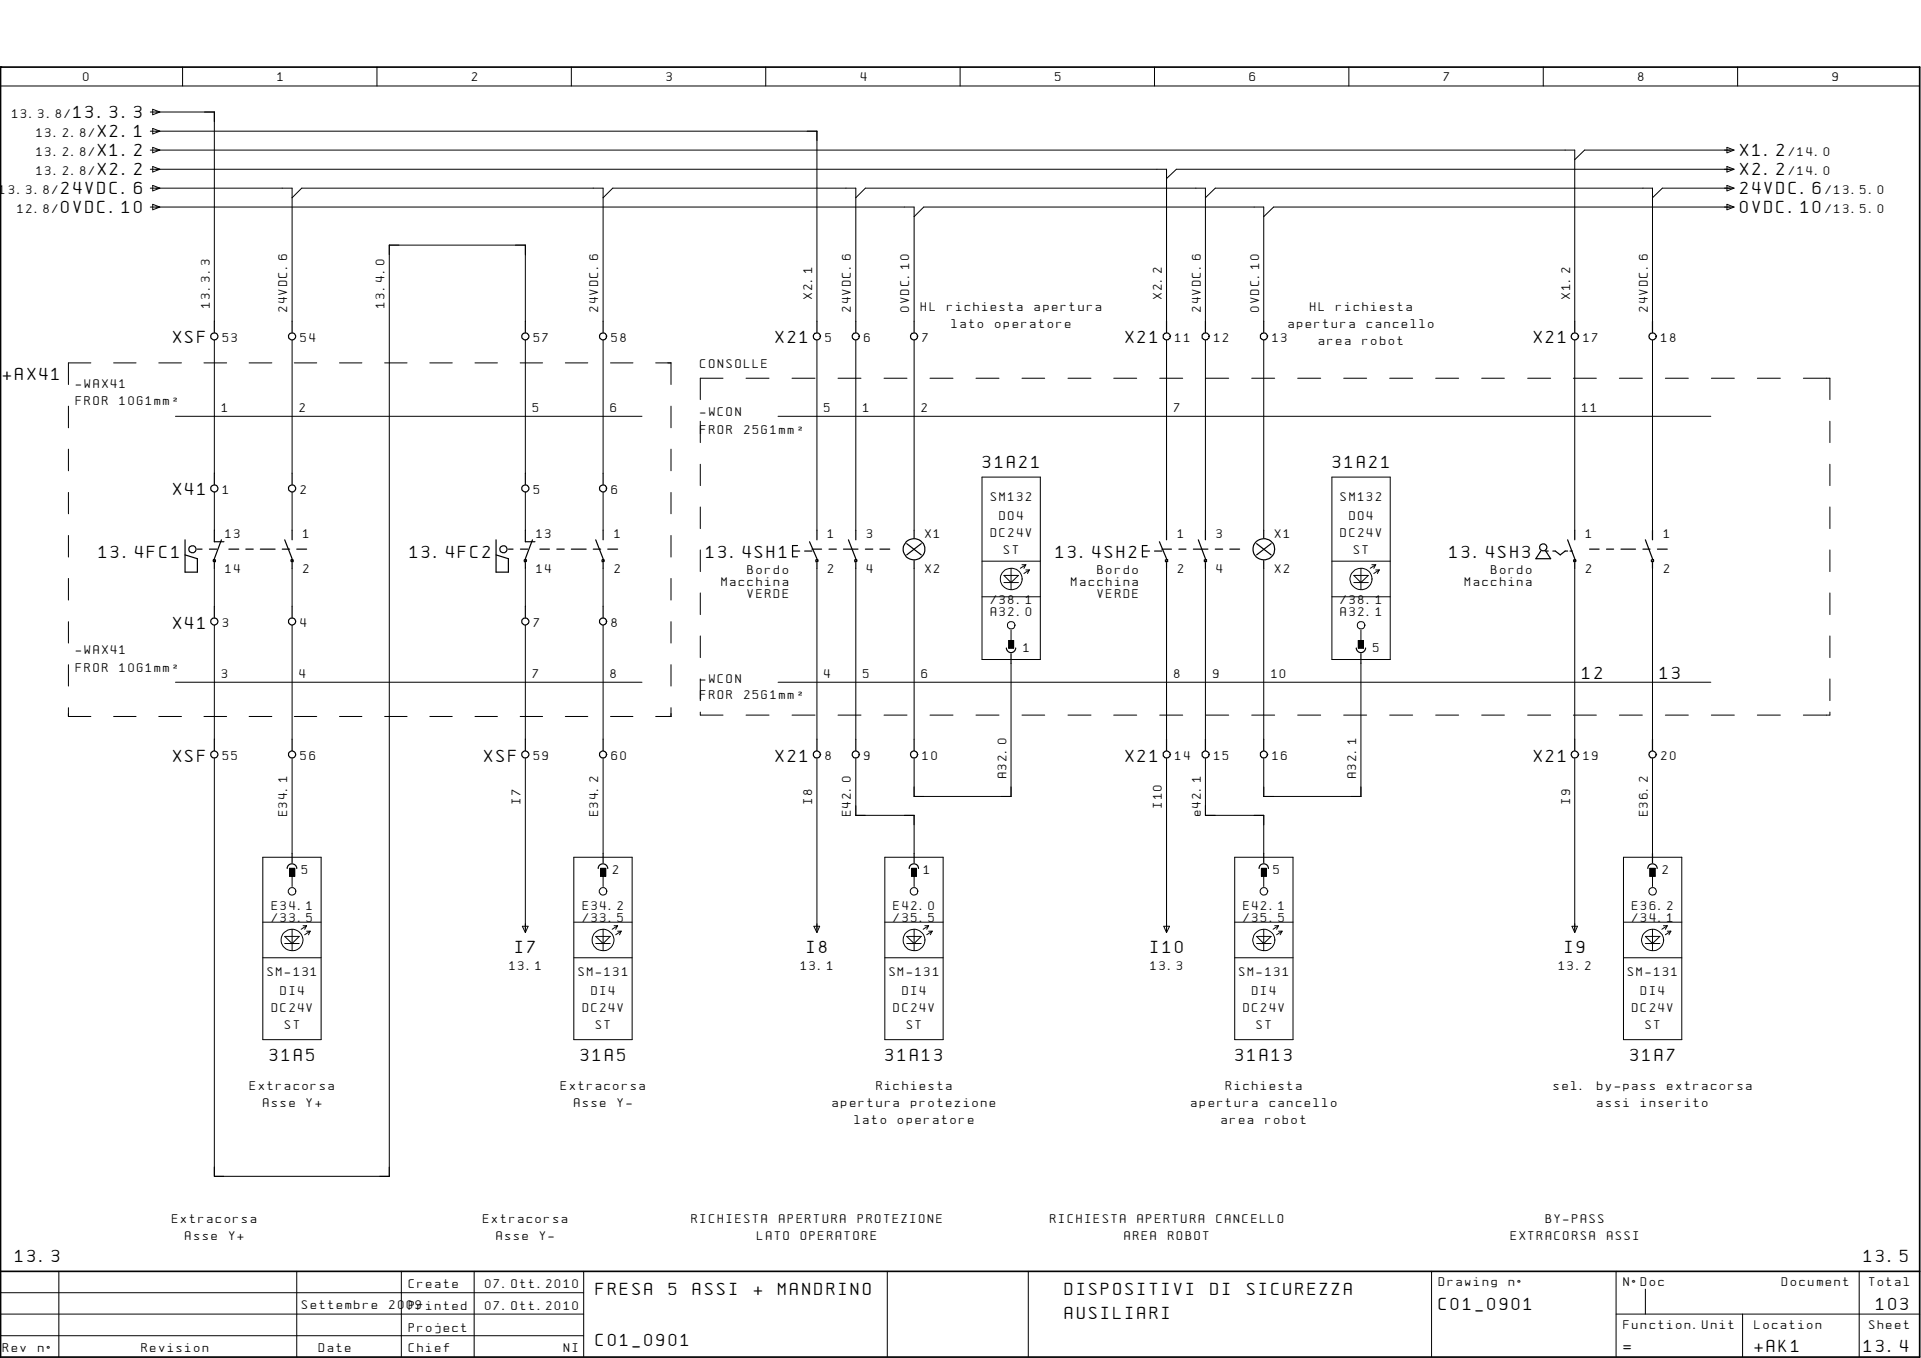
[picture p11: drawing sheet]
<svg xmlns="http://www.w3.org/2000/svg" width="297mm" height="210mm" viewBox="0 0 297 210" stroke-linecap="round" stroke-linejoin="round" font-family="sans-serif">
<path d="M.1 10.4h.1M.1 10.4h296.7v199.4h-296.7zM.1 196.5h296.7" fill="none" stroke="#000" stroke-width=".26"/>
<g fill="none" stroke="#000" stroke-width=".15">
<path d="M.1 13.3h296.7M23.2 17.3h9.9v32.4M23.6 16.9l1.1 .4-1.1 .4zM23.6 19.9l1.1 .4-1.1 .4zM28.2 10.4v2.9M58.3 10.4v2.9M88.3 10.4v2.9M118.4 10.4v2.9M148.5 10.4v2.9M178.5 10.4v2.9M208.6 10.4v2.9M238.6 10.4v2.9"/>
<path d="M268.7 10.4v2.9M23.2 29.1h22v20.6M23.2 20.3h103.1v29.4M23.2 32h118.1v17.7M23.2 26.2h157.2v23.5M23.2 23.2h220.3v26.5M23.6 22.8l1.1 .4-1.1 .4zM23.6 25.7l1.1 .5-1.1 .4zM23.6 28.7l1.1 .4-1.1 .4zM23.6 31.6l1.1 .4-1.1 .4zM45.2 30.6l1.4-1.5h46.7v20.6M93.3 30.6l1.4-1.5h37.6v20.6"/>
<path d="M132.3 30.6l1.5-1.5h52.6v20.6M141.3 33.5l1.5-1.5h52.6v17.7M186.4 30.6l1.5-1.5h67.6v20.6M267 22.8l1.1 .4-1.1 .4zM267 25.7l1.1 .5-1.1 .4zM267 28.7l1.1 .4-1.1 .4zM267 31.6l1.1 .4-1.1 .4zM268.1 29.1h-11.1l-1.5 1.5M268.1 32h-71.2l-1.5 1.5M268.1 26.2h-86.2l-1.5 1.4M268.1 23.2h-23.1l-1.5 1.5M14.1 56.1h-3.5v3.3"/>
<path d="M17.6 56.1h3.4M24.6 56.1h3.5M31.5 56.1h3.5M33.1 52.6v20.6M38.5 56.1h3.5M45.2 52.6v20.6M45.5 56.1h3.5M52.5 56.1h3.5M59.5 56.1h3.4M66.5 56.1h3.4M73.4 56.1h3.5M80.4 56.1h3.5"/>
<path d="M81.2 49.7v-11.8h-21v143.9h-27.1v-64.6M81.2 52.6v20.6M87.4 56.1h3.5M93.3 52.6v20.6M94.4 56.1h3.5M101.4 56.1h2.4v3.3M111.8 58.5h-3.5v3.3M115.4 58.5h3.5M122.5 58.5h3.5M126.3 52.6v29.4M129.6 58.5h3.5M132.3 52.6v29.4"/>
<path d="M136.7 58.5h3.5M141.3 52.6v29.4M143.8 58.5h3.6M150.9 58.5h3.6M158 58.5h3.5M165.1 58.5h3.6M172.2 58.5h3.6M179.3 58.5h3.6M180.4 52.6v29.4M186.4 52.6v29.4M186.4 58.5h3.6M193.5 58.5h3.6"/>
<path d="M195.4 52.6v29.4M200.7 58.5h3.5M207.8 58.5h3.5M214.9 58.5h3.5M222 58.5h3.5M229.1 58.5h3.5M236.2 58.5h3.6M243.3 58.5h3.5M243.5 52.6v29.4M250.4 58.5h3.6M255.5 52.6v29.4M257.5 58.5h3.6"/>
<path d="M264.6 58.5h3.6M271.7 58.5h3.6M278.8 58.5h4.2v3.3M10.6 62.8v3.3M10.6 69.4v3.4M10.6 76.1v3.3M27.1 64.3h72.2M33.1 76.1v5.9M45.2 76.1v5.9M81.2 76.1v5.9M93.3 76.1v5.9M103.8 62.8v3.3"/>
<path d="M103.8 69.4v3.4M103.8 76.1v3.3M108.3 65.1v3.3M108.3 71.8v3.3M108.3 78.4v3.3M120.3 64.3h144.2M151.8 73.7h9.1v28.2h-9.1zM205.9 73.7h9.1v28.2h-9.1zM283 65.1v3.3M283 71.8v3.3M283 78.4v3.3M10.6 82.8v3.3"/>
<path d="M10.6 89.4v3.4M10.6 96.1v3.3M33.1 87.8v5.9M33.1 96.6v17.7M45.2 87.8v5.9M45.2 96.6v17.7M81.2 87.8v5.9M81.2 96.6v17.7M93.3 87.8v5.9M93.3 96.6v17.7M103.8 82.8v3.3M103.8 89.4v3.4"/>
<path d="M103.8 96.1v3.3M108.3 85v3.3M108.3 91.7v3.3M108.3 98.3v3.3M126.3 87.8v26.5M132.3 87.8v26.5M141.3 87.8v26.5M151.8 86.7h9.1M151.8 92.2h9.1M155.2 88.9h2.3l-1.2 1.1zM155.2 90h2.3M156.3 99.6h.1"/>
<path d="M156.3 87.8v3.3M156.3 97.4v2.2M158 87.3h.6M158.6 87.3l-.8 .5M158.6 87.3l-.3 .5M158.6 88.1h.6M159.2 88.1l-.9 .5M159.2 88.1l-.3 .5M180.4 87.8v26.5M186.4 87.8v26.5M195.4 87.8v26.5M205.9 86.7h9.1"/>
<path d="M205.9 92.2h9.1M209.3 88.9h2.3l-1.2 1.1zM209.3 90h2.3M209.5 88.1a1.69 1.69 0 0 1 2 .1 1.69 1.69 0 0 1 .5 1.8 1.68 1.68 0 0 1-2.6 .8 1.68 1.68 0 0 1 .1-2.7zM210.4 99.6h.1M210.4 87.8v3.3M210.4 97.4v2.2M212.1 87.3h.6M212.7 88.1h.6M212.7 87.3l-.8 .5M212.7 87.3l-.3 .5M213.3 88.1l-.9 .5"/>
<path d="M213.3 88.1l-.3 .5M243.5 87.8v26.5M255.5 87.8v26.5M283 85v3.3M283 91.7v3.3M283 98.3v3.3M10.6 102.7v3.3M10.6 109.4v1.3h3.5M17.6 110.7h3.4M24.6 110.7h3.5M27.1 105.5h72.2M31.5 110.7h3.5"/>
<path d="M38.5 110.7h3.5M45.2 117.2v14.7M45.5 110.7h3.5M52.5 110.7h3.5M59.5 110.7h3.4M66.5 110.7h3.4M73.4 110.7h3.5M80.4 110.7h3.5M81.2 117.2v26.9M87.4 110.7h3.5M93.3 117.2v14.7M94.4 110.7h3.5"/>
<path d="M103.8 109.4v1.3h-2.4M103.8 102.7v3.3M108.3 104.9v3.4M108.3 110.1v.4h3.5M115.4 110.5h3.5M120.3 105.5h144.2M122.5 110.5h3.5M126.3 117.2v26.9M129.6 110.5h3.5M132.3 117.2v8.8h9v5.9M136.7 110.5h3.5M143.8 110.5h3.6"/>
<path d="M150.9 110.5h3.6M156.3 102.5v20.6h-15v-5.9M158 110.5h3.5M165.1 110.5h3.6M172.2 110.5h3.6M179.3 110.5h3.6M180.4 117.2v26.9M186.4 117.2v8.8h9v5.9M186.4 110.5h3.6M193.5 110.5h3.6M200.7 110.5h3.5M207.8 110.5h3.5"/>
<path d="M210.4 102.5v20.6h-15v-5.9M214.9 110.5h3.5M222 110.5h3.5M229.1 110.5h3.5M236.2 110.5h3.6M243.3 110.5h3.5M243.5 117.2v26.9M250.4 110.5h3.6M255.5 117.2v14.7M257.5 110.5h3.6M264.6 110.5h3.6M271.7 110.5h3.6"/>
<path d="M283 110.1v.4h-4.2M283 104.9v3.4M40.6 132.5h9.1v28.2h-9.1zM45.2 134.8h.1M45.2 134.8v2.2M88.7 132.5h9v28.2h-9zM93.3 134.8h.1M93.3 134.8v2.2M136.8 132.5h9v28.2h-9zM141.3 134.8h.1M141.3 134.8v2.2M190.9 132.5h9v28.2h-9z"/>
<path d="M195.4 134.8h.1M195.4 134.8v2.2M251 132.5h9.1v28.2h-9.1zM255.5 134.8h.1M255.5 134.8v2.2M40.6 142.5h9.1M40.6 148h9.1M44 144.7h2.3l-1.1 1.1zM44 145.8h2.3M45.2 143.6v3.3M46.9 143.1h.5M47.4 143.1l-.8 .5"/>
<path d="M47.4 143.1l-.3 .5M47.4 143.9h.6M48 143.9l-.9 .6M48 143.9l-.3 .6M80.8 143.2h.9l-.5 .9zM88.7 142.5h9M88.7 148h9M92.1 144.7h2.3l-1.1 1.1zM92.1 145.8h2.3M93.3 143.6v3.3M95 143.1h.5M95.5 143.9h.6"/>
<path d="M95.5 143.1l-.8 .5M95.5 143.1l-.3 .5M96.1 143.9l-.9 .6M96.1 143.9l-.3 .6M125.9 143.2h.8l-.4 .9zM136.8 142.5h9M136.8 148h9M140.2 144.7h2.2l-1.1 1.1zM140.2 145.8h2.2M141.3 143.6v3.3M143 143.1h.6M143.6 143.9h.5"/>
<path d="M143.6 143.1l-.9 .5M143.6 143.1l-.3 .5M144.1 143.9l-.8 .6M144.1 143.9l-.3 .6M180 143.2h.8l-.4 .9zM190.9 142.5h9M190.9 148h9M194.3 144.7h2.3l-1.2 1.1zM194.3 145.8h2.3M195.4 143.6v3.3M197.1 143.1h.6M197.7 143.9h.5"/>
<path d="M197.7 143.1l-.9 .5M197.7 143.1l-.3 .5M198.2 143.9l-.8 .6M198.2 143.9l-.3 .6M243.1 143.2h.8l-.4 .9zM251 142.5h9.1M251 148h9.1M254.4 144.7h2.3l-1.2 1.1zM254.4 145.8h2.3M255.5 143.6v3.3M257.2 143.1h.6M257.8 143.9h.6"/>
<path d="M257.8 143.1l-.8 .5M257.8 143.1l-.3 .5M258.4 143.9l-.9 .6M258.4 143.9l-.3 .6M.1 196.9v12.9M.1 199.8h90.2M9.1 196.5v13.3M45.9 196.5v13.3M62.1 196.5v13.3M73.3 196.5v13.3M90.3 196.5v13.3M137.2 196.5v13.3"/>
<path d="M159 196.5v13.3M221.4 196.5v13.3M249.9 196.5v13.3M254.4 199.3v3.8M287.5 196.5v13.3M.1 203.1h90.2M.1 206.5h90.2M249.9 203.1h46.9M269.4 203.1v6.7"/>
<circle cx="156.4" cy="96.6" r=".58"/>
<circle cx="156.4" cy="89.5" r="1.68"/>
<circle cx="210.5" cy="96.6" r=".58"/>
<circle cx="45.2" cy="137.8" r=".59"/>
<circle cx="93.3" cy="137.8" r=".59"/>
<circle cx="141.3" cy="137.8" r=".59"/>
<circle cx="195.5" cy="137.8" r=".59"/>
<circle cx="255.5" cy="137.8" r=".58"/>
<circle cx="45.2" cy="145.3" r="1.67"/>
<circle cx="93.3" cy="145.3" r="1.68"/>
<circle cx="141.4" cy="145.3" r="1.69"/>
<circle cx="195.5" cy="145.3" r="1.69"/>
<circle cx="255.6" cy="145.3" r="1.69"/>
</g>
<g fill="none" stroke="#000" stroke-width=".19">
<path d="M33.1 49.7v1.7M45.2 49.7v1.7M81.2 49.7v1.7M93.3 49.7v1.7M126.3 49.7v1.7M132.3 49.7v1.7M141.3 49.7v1.7M180.1 51.5a.58 .58 0 0 1 .7 .1 .58 .58 0 0 1 .1 .7 .6 .6 0 0 1-1-.1v-.4zM180.4 49.7v1.7M186.1 51.5a.58 .58 0 0 1 .7 .1 .58 .58 0 0 1 .1 .7 .6 .6 0 0 1-1-.1v-.4zM186.4 49.7v1.7M195.1 51.5a.57 .57 0 0 1 .8 .2 .57 .57 0 0 1-.2 .8 .7 .7 0 0 1-.8-.3v-.4z"/>
<path d="M195.4 49.7v1.7M243.5 49.7v1.7M255.5 49.7v1.7M33.1 73.2v1.7M45.2 73.2v1.7M81.2 73.2v1.7M93.3 73.2v1.7M28.6 83.4v5h1.9v-2l-1.9-.6M30.5 84.9h.7M32.4 84.9h1.1M33 86.5h.3l-.1 .3-.2-.1zM33.1 82v1.7h1.5"/>
<path d="M33.1 87v.8M33.1 93.7v1.8M34.2 83.4l-1.1 3M35.4 84.9h1.5M38 84.9h1.2M40.3 84.9h2.2M43.6 84.9h1.2M44 83.4l1.2 3M45 86.5h.3v.3l-.3-.1zM45.2 82v1.4M45.2 87v.8M45.2 93.7v1.8"/>
<path d="M45.9 84.9h1.5M76.7 83.4v5h1.9v-2l-1.9-.6M78.6 84.9h.7M80.5 84.9h1.1M81.1 86.6l.3-.1v.3h-.3zM81.2 82v1.7h1.5M81.2 87v.8M81.2 93.7v1.8M82.3 83.4l-1.1 3M83.5 84.9h1.5M86.1 84.9h1.1M88.3 84.9h2.3"/>
<path d="M91.7 84.9h1.2M92.1 83.4l1.2 3M93.1 86.5h.3v.3h-.3zM93.3 82v1.4M93.3 87v.8M93.3 93.7v1.8M94 84.9h1.5M122.6 85.2h1.1M123.3 84.3h-.7v1.8h.7M124.4 85.2h1.2M125.2 83.7l1.1 2.7M125.6 84.9h1.4"/>
<path d="M126.2 86.5h.2v.3h-.2zM126.3 82v1.4M126.3 87v.8M128.2 84.9h1.1M130.4 84.9h2.3M131.2 83.4l1.1 3M132.2 86.6l.3-.1v.3h-.3zM132.3 82v1.4M132.3 87v.8M133.8 84.9h1.2M136.1 84.9h1.5M140.2 84l2.2 1.8"/>
<path d="M141.3 82v1.1M141.3 86.7v1.1M142.4 84l-2.2 1.8M156 99h.7v1.2h-.7zM176.7 85.2h1.1M177.4 84.3h-.7v1.8h.7M178.5 85.2h1.2M179.3 83.7l1.1 2.7M179.7 84.9h1.4M180.2 86.6l.3-.1v.3h-.2zM180.4 82v1.4M180.4 87v.8"/>
<path d="M182.3 84.9h1.1M184.5 84.9h2.3M185.3 83.4l1.1 3M186.2 86.6l.4-.1v.3h-.3zM186.4 82v1.4M186.4 87v.8M187.9 84.9h1.2M190.2 84.9h1.5M194.3 84l2.3 1.8M195.4 82v1.1M195.4 86.7v1.1M196.6 84l-2.3 1.8"/>
<path d="M210.1 99h.7v1.2h-.7zM238.2 85.2l-.7 1.2h2.3l-.8-1.2h.4M240.1 85.2h.4l.8 .6 .7-.6h.4M242.4 83.4l1.1 3M242.8 85.2h.3M243.3 86.6l.3-.1 .1 .2-.1 .1h-.2zM243.5 82v1.4M243.5 87v.8M245.8 84.9h1.5M248.4 84.9h1.1M250.7 84.9h2.2M254 84.9h1.1"/>
<path d="M254.4 83.4l1.1 3M255.4 86.6l.2-.1 .1 .2-.1 .1h-.2zM255.5 82v1.4M255.5 87v.8M256.3 84.9h1.5M33.1 114.3v1.7M45.2 114.3v1.7M81.2 114.3v1.7M93.3 114.3v1.7M126.3 114.3v1.7M132.3 114.3v1.7M141.3 114.3v1.7"/>
<path d="M155.6 100.2a.72 .72 0 0 0 .7 .7 .72 .72 0 0 0 .8-.7M156.3 101v1.5M180 116.3a.54 .54 0 0 1 .7-.1 .54 .54 0 0 1 .1 .8l-.3 .1h-.4l-.2-.3zM180.4 114.3v1.7M186.1 116.2a.57 .57 0 0 1 .7 0 .57 .57 0 0 1 .1 .7l-.3 .2h-.5l-.2-.3v-.4zM186.4 114.3v1.7M195.1 116.2a.58 .58 0 0 1 .6 0 .58 .58 0 0 1 .3 .6l-.3 .3h-.6l-.2-.3v-.4zM195.4 114.3v1.7M209.7 100.2a.72 .72 0 0 0 .7 .7 .72 .72 0 0 0 .8-.7M210.4 101v1.5M243.5 114.3v1.7M255.5 114.3v1.7"/>
<path d="M44.4 134.2a.74 .74 0 0 1 .7-.7 .74 .74 0 0 1 .8 .7M44.8 134.2h.7v1.2h-.7zM45.2 131.9v1.4M92.5 134.2a.74 .74 0 0 1 .7-.7 .74 .74 0 0 1 .8 .7M92.9 134.2h.7v1.2h-.7zM93.3 131.9v1.4M140.6 134.2a.72 .72 0 0 1 .7-.7 .72 .72 0 0 1 .7 .7M141 134.2h.7v1.2h-.7zM141.3 131.9v1.4M194.7 134.2a.72 .72 0 0 1 .7-.7 .72 .72 0 0 1 .7 .7M195.1 134.2h.7v1.2h-.7zM195.4 131.9v1.4"/>
<path d="M254.8 134.2a.72 .72 0 0 1 .7-.7 .72 .72 0 0 1 .7 .7M255.1 134.2h.8v1.2h-.8zM255.5 131.9v1.4"/>
<circle cx="33.1" cy="52" r=".55"/>
<circle cx="45.2" cy="52" r=".55"/>
<circle cx="81.2" cy="52" r=".55"/>
<circle cx="93.3" cy="52" r=".55"/>
<circle cx="126.3" cy="52" r=".56"/>
<circle cx="132.3" cy="52" r=".56"/>
<circle cx="141.3" cy="52" r=".56"/>
<circle cx="243.5" cy="52" r=".56"/>
<circle cx="255.6" cy="52" r=".56"/>
<circle cx="33.2" cy="75.5" r=".54"/>
<circle cx="45.2" cy="75.5" r=".54"/>
<circle cx="81.2" cy="75.5" r=".54"/>
<circle cx="93.3" cy="75.5" r=".54"/>
<circle cx="29.8" cy="84.9" r=".54"/>
<circle cx="33.1" cy="96.1" r=".55"/>
<circle cx="45.2" cy="96.1" r=".55"/>
<circle cx="77.9" cy="84.9" r=".54"/>
<circle cx="81.2" cy="96.1" r=".55"/>
<circle cx="93.3" cy="96.1" r=".55"/>
<circle cx="141.3" cy="84.9" r="1.65"/>
<circle cx="195.4" cy="84.9" r="1.65"/>
<circle cx="238.6" cy="84.6" r=".54"/>
<circle cx="33.1" cy="116.6" r=".55"/>
<circle cx="45.2" cy="116.6" r=".55"/>
<circle cx="81.2" cy="116.6" r=".55"/>
<circle cx="93.3" cy="116.6" r=".55"/>
<circle cx="126.3" cy="116.6" r=".56"/>
<circle cx="132.3" cy="116.6" r=".56"/>
<circle cx="141.3" cy="116.6" r=".56"/>
<circle cx="243.5" cy="116.6" r=".56"/>
<circle cx="255.5" cy="116.6" r=".56"/>
</g>
<path d="M156 99h.7v1.2h-.7zM210.1 99h.7v1.2h-.7zM44.8 134.2h.7v1.2h-.7zM92.9 134.2h.7v1.2h-.7zM141 134.2h.7v1.2h-.7zM195.1 134.2h.7v1.2h-.7zM255.1 134.2h.8v1.2h-.8z" fill="#000"/>
<g font-size="2.2">
<text x="11.3" y="18.3">13.3.3</text>
<text x="15.1" y="21.2">X2.1</text>
<text x="15.1" y="24.1">X1.2</text>
<text x="15.1" y="27.1">X2.2</text>
<text x="269.1" y="24.1">X1.2</text>
<text x="269.1" y="27.1">X2.2</text>
<text x="9.4" y="30">24VDC.6</text>
<text x="9.4" y="33">0VDC.10</text>
<text x="269.1" y="30">24VDC.6</text>
<text x="269.1" y="33">0VDC.10</text>
<text x="26.8" y="53.1">XSF</text>
<text x="119.9" y="53.1">X21</text>
<text x="174" y="53.1">X21</text>
<text x="237.1" y="53.1">X21</text>
<text x=".5" y="58.7">+AX41</text>
<text x="26.8" y="76.6">X41</text>
<text x="152" y="72.3">31A21</text>
<text x="206.1" y="72.3">31A21</text>
<text x="15.3" y="86.2">13.4FC1</text>
<text x="63.4" y="86.2">13.4FC2</text>
<text x="109.2" y="86.2">13.4SH1</text>
<text x="163.3" y="86.2">13.4SH2</text>
<text x="224.2" y="86.2">13.4SH3</text>
<text x="26.8" y="97.2">X41</text>
<text x="244.6" y="104.9">12</text>
<text x="256.7" y="104.9">13</text>
<text x="26.8" y="117.7">XSF</text>
<text x="74.8" y="117.7">XSF</text>
<text x="119.9" y="117.7">X21</text>
<text x="174" y="117.7">X21</text>
<text x="237.1" y="117.7">X21</text>
<text x="79.7" y="147.4">I7</text>
<text x="124.8" y="147.4">I8</text>
<text x="177.9" y="147.4">I10</text>
<text x="242" y="147.4">I9</text>
<text x="41.7" y="164">31A5</text>
<text x="89.8" y="164">31A5</text>
<text x="136.9" y="164">31A13</text>
<text x="191" y="164">31A13</text>
<text x="252.1" y="164">31A7</text>
<text x="2.4" y="195.1">13.3</text>
<text x="288.2" y="195.1">13.5</text>
<text x="92.2" y="200.2">FRESA</text>
<text x="103.4" y="200.2">5</text>
<text x="107.1" y="200.2">ASSI</text>
<text x="116.5" y="200.2">+</text>
<text x="120.3" y="200.2">MANDRINO</text>
<text x="164.6" y="200.2">DISPOSITIVI</text>
<text x="164.6" y="203.9">AUSILIARI</text>
<text x="187.2" y="200.2">DI</text>
<text x="192.8" y="200.2">SICUREZZA</text>
<text x="222.5" y="202.4">C01_0901</text>
<text x="290.1" y="202.4">103</text>
<text x="92.2" y="208">C01_0901</text>
<text x="251" y="209">=</text>
<text x="271.3" y="209">+AK1</text>
<text x="288.2" y="209">13.4</text>
</g>
<g font-size="1.5">
<text x="12.9" y="12.6">0</text>
<text x="42.9" y="12.6">1</text>
<text x="73" y="12.6">2</text>
<text x="103" y="12.6">3</text>
<text x="133.1" y="12.6">4</text>
<text x="163.1" y="12.6">5</text>
<text x="193.2" y="12.6">6</text>
<text x="223.3" y="12.6">7</text>
<text x="253.3" y="12.6">8</text>
<text x="283.3" y="12.6">9</text>
<text x="1.9" y="18.3">13.3.8/</text>
<text x="5.6" y="21.2">13.2.8/</text>
<text x="5.6" y="24.1">13.2.8/</text>
<text x="5.6" y="27.1">13.2.8/</text>
<text x="276.6" y="24.1">/14.0</text>
<text x="276.6" y="27.1">/14.0</text>
<text x="0" y="30">13.3.8/</text>
<text x="2.7" y="33">12.8/</text>
<text x="282.3" y="30">/13.5.0</text>
<text x="282.3" y="33">/13.5.0</text>
<text x="32.4" y="47.5" transform="rotate(-90 32.4 47.5)">13.3.3</text>
<text x="59.4" y="47.5" transform="rotate(-90 59.4 47.5)">13.4.0</text>
<text x="125.6" y="46.2" transform="rotate(-90 125.6 46.2)">X2.1</text>
<text x="179.7" y="46.2" transform="rotate(-90 179.7 46.2)">X2.2</text>
<text x="242.8" y="46.2" transform="rotate(-90 242.8 46.2)">X1.2</text>
<text x="34.5" y="52.8">53</text>
<text x="44.4" y="48.2" transform="rotate(-90 44.4 48.2)">24VDC.6</text>
<text x="46.5" y="52.8">54</text>
<text x="82.5" y="52.8">57</text>
<text x="92.5" y="48.2" transform="rotate(-90 92.5 48.2)">24VDC.6</text>
<text x="94.6" y="52.8">58</text>
<text x="127.6" y="52.8">5</text>
<text x="131.6" y="48.2" transform="rotate(-90 131.6 48.2)">24VDC.6</text>
<text x="133.6" y="52.8">6</text>
<text x="140.6" y="48.2" transform="rotate(-90 140.6 48.2)">0VDC.10</text>
<text x="142.4" y="48">HL</text>
<text x="142.7" y="52.8">7</text>
<text x="146.5" y="48">richiesta</text>
<text x="147.1" y="50.7">lato</text>
<text x="153.9" y="50.7">operatore</text>
<text x="160" y="48">apertura</text>
<text x="181.7" y="52.8">11</text>
<text x="185.7" y="48.2" transform="rotate(-90 185.7 48.2)">24VDC.6</text>
<text x="187.7" y="52.8">12</text>
<text x="194.7" y="48.2" transform="rotate(-90 194.7 48.2)">0VDC.10</text>
<text x="196.8" y="52.8">13</text>
<text x="199.2" y="50.7">apertura</text>
<text x="202.6" y="48">HL</text>
<text x="203.9" y="53.3">area</text>
<text x="206.6" y="48">richiesta</text>
<text x="210.7" y="53.3">robot</text>
<text x="211.4" y="50.7">cancello</text>
<text x="244.9" y="52.8">17</text>
<text x="254.8" y="48.2" transform="rotate(-90 254.8 48.2)">24VDC.6</text>
<text x="256.9" y="52.8">18</text>
<text x="108.3" y="56.9">CONSOLLE</text>
<text x="11.7" y="60">-WAX41</text>
<text x="11.7" y="62.7">FROR</text>
<text x="18.5" y="62.7">10G1mmý</text>
<text x="34.3" y="63.6">1</text>
<text x="46.3" y="63.6">2</text>
<text x="82.4" y="63.6">5</text>
<text x="94.4" y="63.6">6</text>
<text x="108.3" y="64.3">-WCON</text>
<text x="127.5" y="63.6">5</text>
<text x="133.5" y="63.6">1</text>
<text x="142.5" y="63.6">2</text>
<text x="181.6" y="63.6">7</text>
<text x="244.6" y="63.6">11</text>
<text x="108.3" y="67">FROR</text>
<text x="115.1" y="67">25G1mmý</text>
<text x="34.5" y="76.3">1</text>
<text x="46.5" y="76.3">2</text>
<text x="82.5" y="76.3">5</text>
<text x="94.6" y="76.3">6</text>
<text x="153.2" y="77.4">SM132</text>
<text x="207.3" y="77.4">SM132</text>
<text x="34.9" y="83.1">13</text>
<text x="46.9" y="83.1">1</text>
<text x="83" y="83.1">13</text>
<text x="95" y="83.1">1</text>
<text x="128" y="83.1">1</text>
<text x="134" y="83.1">3</text>
<text x="143" y="83.1">X1</text>
<text x="153.2" y="83">DC24V</text>
<text x="154.6" y="80.3">DO4</text>
<text x="182.1" y="83.1">1</text>
<text x="188.1" y="83.1">3</text>
<text x="197.1" y="83.1">X1</text>
<text x="207.3" y="83">DC24V</text>
<text x="208.7" y="80.3">DO4</text>
<text x="245.2" y="83.1">1</text>
<text x="257.3" y="83.1">1</text>
<text x="34.9" y="88.5">14</text>
<text x="46.9" y="88.5">2</text>
<text x="83" y="88.5">14</text>
<text x="95" y="88.5">2</text>
<text x="115.6" y="88.8">Bordo</text>
<text x="128" y="88.5">2</text>
<text x="134" y="88.5">4</text>
<text x="143" y="88.5">X2</text>
<text x="155.2" y="85.6">ST</text>
<text x="169.7" y="88.8">Bordo</text>
<text x="182.1" y="88.5">2</text>
<text x="188.1" y="88.5">4</text>
<text x="197.1" y="88.5">X2</text>
<text x="209.3" y="85.6">ST</text>
<text x="230.6" y="88.8">Bordo</text>
<text x="245.2" y="88.5">2</text>
<text x="257.3" y="88.5">2</text>
<text x="111.5" y="90.6">Macchina</text>
<text x="115.6" y="92.5">VERDE</text>
<text x="153.2" y="95.2">A32.0</text>
<text x="153.2" y="93.3">/38.1</text>
<text x="165.6" y="90.6">Macchina</text>
<text x="169.7" y="92.5">VERDE</text>
<text x="207.3" y="95.2">A32.1</text>
<text x="207.3" y="93.3">/38.1</text>
<text x="226.5" y="90.6">Macchina</text>
<text x="11.7" y="101.1">-WAX41</text>
<text x="34.5" y="96.9">3</text>
<text x="46.5" y="96.9">4</text>
<text x="82.5" y="96.9">7</text>
<text x="94.6" y="96.9">8</text>
<text x="158.2" y="100.7">1</text>
<text x="212.3" y="100.7">5</text>
<text x="11.7" y="103.8">FROR</text>
<text x="18.5" y="103.8">10G1mmý</text>
<text x="34.3" y="104.7">3</text>
<text x="46.3" y="104.7">4</text>
<text x="82.4" y="104.7">7</text>
<text x="94.4" y="104.7">8</text>
<text x="108.3" y="105.5">-WCON</text>
<text x="127.5" y="104.7">4</text>
<text x="133.5" y="104.7">5</text>
<text x="142.5" y="104.7">6</text>
<text x="181.6" y="104.7">8</text>
<text x="187.6" y="104.7">9</text>
<text x="196.6" y="104.7">10</text>
<text x="108.3" y="108.1">FROR</text>
<text x="115.1" y="108.1">25G1mmý</text>
<text x="34.5" y="117.4">55</text>
<text x="46.5" y="117.4">56</text>
<text x="82.5" y="117.4">59</text>
<text x="94.6" y="117.4">60</text>
<text x="127.6" y="117.4">8</text>
<text x="133.6" y="117.4">9</text>
<text x="142.7" y="117.4">10</text>
<text x="181.7" y="117.4">14</text>
<text x="187.7" y="117.4">15</text>
<text x="196.8" y="117.4">16</text>
<text x="244.9" y="117.4">19</text>
<text x="256.9" y="117.4">20</text>
<text x="80.5" y="124.2" transform="rotate(-90 80.5 124.2)">I7</text>
<text x="125.6" y="124.2" transform="rotate(-90 125.6 124.2)">I8</text>
<text x="155.6" y="120.3" transform="rotate(-90 155.6 120.3)">A32.0</text>
<text x="179.7" y="124.9" transform="rotate(-90 179.7 124.9)">I10</text>
<text x="209.7" y="120.3" transform="rotate(-90 209.7 120.3)">A32.1</text>
<text x="242.8" y="124.2" transform="rotate(-90 242.8 124.2)">I9</text>
<text x="44.4" y="126.2" transform="rotate(-90 44.4 126.2)">E34.1</text>
<text x="92.5" y="126.2" transform="rotate(-90 92.5 126.2)">E34.2</text>
<text x="131.6" y="126.2" transform="rotate(-90 131.6 126.2)">E42.0</text>
<text x="185.7" y="126.2" transform="rotate(-90 185.7 126.2)">e42.1</text>
<text x="254.8" y="126.2" transform="rotate(-90 254.8 126.2)">E36.2</text>
<text x="46.7" y="135.1">5</text>
<text x="94.8" y="135.1">2</text>
<text x="142.9" y="135.1">1</text>
<text x="196.9" y="135.1">5</text>
<text x="257" y="135.1">2</text>
<text x="42" y="140.7">E34.1</text>
<text x="42" y="142.6">/33.5</text>
<text x="90.1" y="140.7">E34.2</text>
<text x="90.1" y="142.6">/33.5</text>
<text x="138.2" y="140.7">E42.0</text>
<text x="138.2" y="142.6">/35.5</text>
<text x="192.3" y="140.7">E42.1</text>
<text x="192.3" y="142.6">/35.5</text>
<text x="252.4" y="140.7">E36.2</text>
<text x="252.4" y="142.6">/34.1</text>
<text x="78.8" y="149.9">13.1</text>
<text x="123.8" y="149.9">13.1</text>
<text x="177.9" y="149.9">13.3</text>
<text x="241" y="149.9">13.2</text>
<text x="41.4" y="150.9">SM-131</text>
<text x="43.4" y="153.8">DI4</text>
<text x="89.4" y="150.9">SM-131</text>
<text x="91.5" y="153.8">DI4</text>
<text x="137.5" y="150.9">SM-131</text>
<text x="139.5" y="153.8">DI4</text>
<text x="191.6" y="150.9">SM-131</text>
<text x="193.6" y="153.8">DI4</text>
<text x="251.7" y="150.9">SM-131</text>
<text x="253.7" y="153.8">DI4</text>
<text x="42" y="156.5">DC24V</text>
<text x="44.1" y="159.1">ST</text>
<text x="90.1" y="156.5">DC24V</text>
<text x="92.2" y="159.1">ST</text>
<text x="138.2" y="156.5">DC24V</text>
<text x="140.2" y="159.1">ST</text>
<text x="192.3" y="156.5">DC24V</text>
<text x="194.3" y="159.1">ST</text>
<text x="252.4" y="156.5">DC24V</text>
<text x="254.4" y="159.1">ST</text>
<text x="38.6" y="168.5">Extracorsa</text>
<text x="40.7" y="171.2">Asse</text>
<text x="47.4" y="171.2">Y+</text>
<text x="86.7" y="168.5">Extracorsa</text>
<text x="88.8" y="171.2">Asse</text>
<text x="95.5" y="171.2">Y-</text>
<text x="128.7" y="171.2">apertura</text>
<text x="132.1" y="173.8">lato</text>
<text x="135.5" y="168.5">Richiesta</text>
<text x="138.9" y="173.8">operatore</text>
<text x="140.9" y="171.2">protezione</text>
<text x="184.2" y="171.2">apertura</text>
<text x="188.9" y="173.8">area</text>
<text x="189.6" y="168.5">Richiesta</text>
<text x="195.7" y="173.8">robot</text>
<text x="196.3" y="171.2">cancello</text>
<text x="240.2" y="168.5">sel.</text>
<text x="247" y="168.5">by-pass</text>
<text x="247" y="171.2">assi</text>
<text x="253.7" y="171.2">inserito</text>
<text x="257.8" y="168.5">extracorsa</text>
<text x="26.6" y="189.1">Extracorsa</text>
<text x="28.7" y="191.7">Asse</text>
<text x="35.4" y="191.7">Y+</text>
<text x="74.7" y="189.1">Extracorsa</text>
<text x="76.7" y="191.7">Asse</text>
<text x="83.5" y="191.7">Y-</text>
<text x="106.9" y="189.1">RICHIESTA</text>
<text x="117.1" y="191.7">LATO</text>
<text x="120.5" y="189.1">APERTURA</text>
<text x="123.8" y="191.7">OPERATORE</text>
<text x="132.6" y="189.1">PROTEZIONE</text>
<text x="162.4" y="189.1">RICHIESTA</text>
<text x="173.9" y="191.7">AREA</text>
<text x="175.9" y="189.1">APERTURA</text>
<text x="180.6" y="191.7">ROBOT</text>
<text x="188.1" y="189.1">CANCELLO</text>
<text x="233.6" y="191.7">EXTRACORSA</text>
<text x="239" y="189.1">BY-PASS</text>
<text x="248.5" y="191.7">ASSI</text>
<text x="46.7" y="202.4">Settembre</text>
<text x="60.2" y="202.4">2009</text>
<text x="63.2" y="199.1">Create</text>
<text x="63.2" y="202.4">Printed</text>
<text x="75" y="199.1">07.Ott.2010</text>
<text x="75" y="202.4">07.Ott.2010</text>
<text x="222.5" y="198.8">Drawing</text>
<text x="233.3" y="198.8">nø</text>
<text x="251" y="198.8">NøDoc</text>
<text x="275.5" y="198.8">Document</text>
<text x="289" y="198.8">Total</text>
<text x=".5" y="209">Rev</text>
<text x="5.9" y="209">nø</text>
<text x="21.9" y="209">Revision</text>
<text x="49.3" y="209">Date</text>
<text x="63.2" y="205.8">Project</text>
<text x="63.2" y="209">Chief</text>
<text x="87.2" y="209">NI</text>
<text x="251" y="205.4">Function.Unit</text>
<text x="271.3" y="205.4">Location</text>
<text x="289" y="205.4">Sheet</text>
</g>
</svg>
